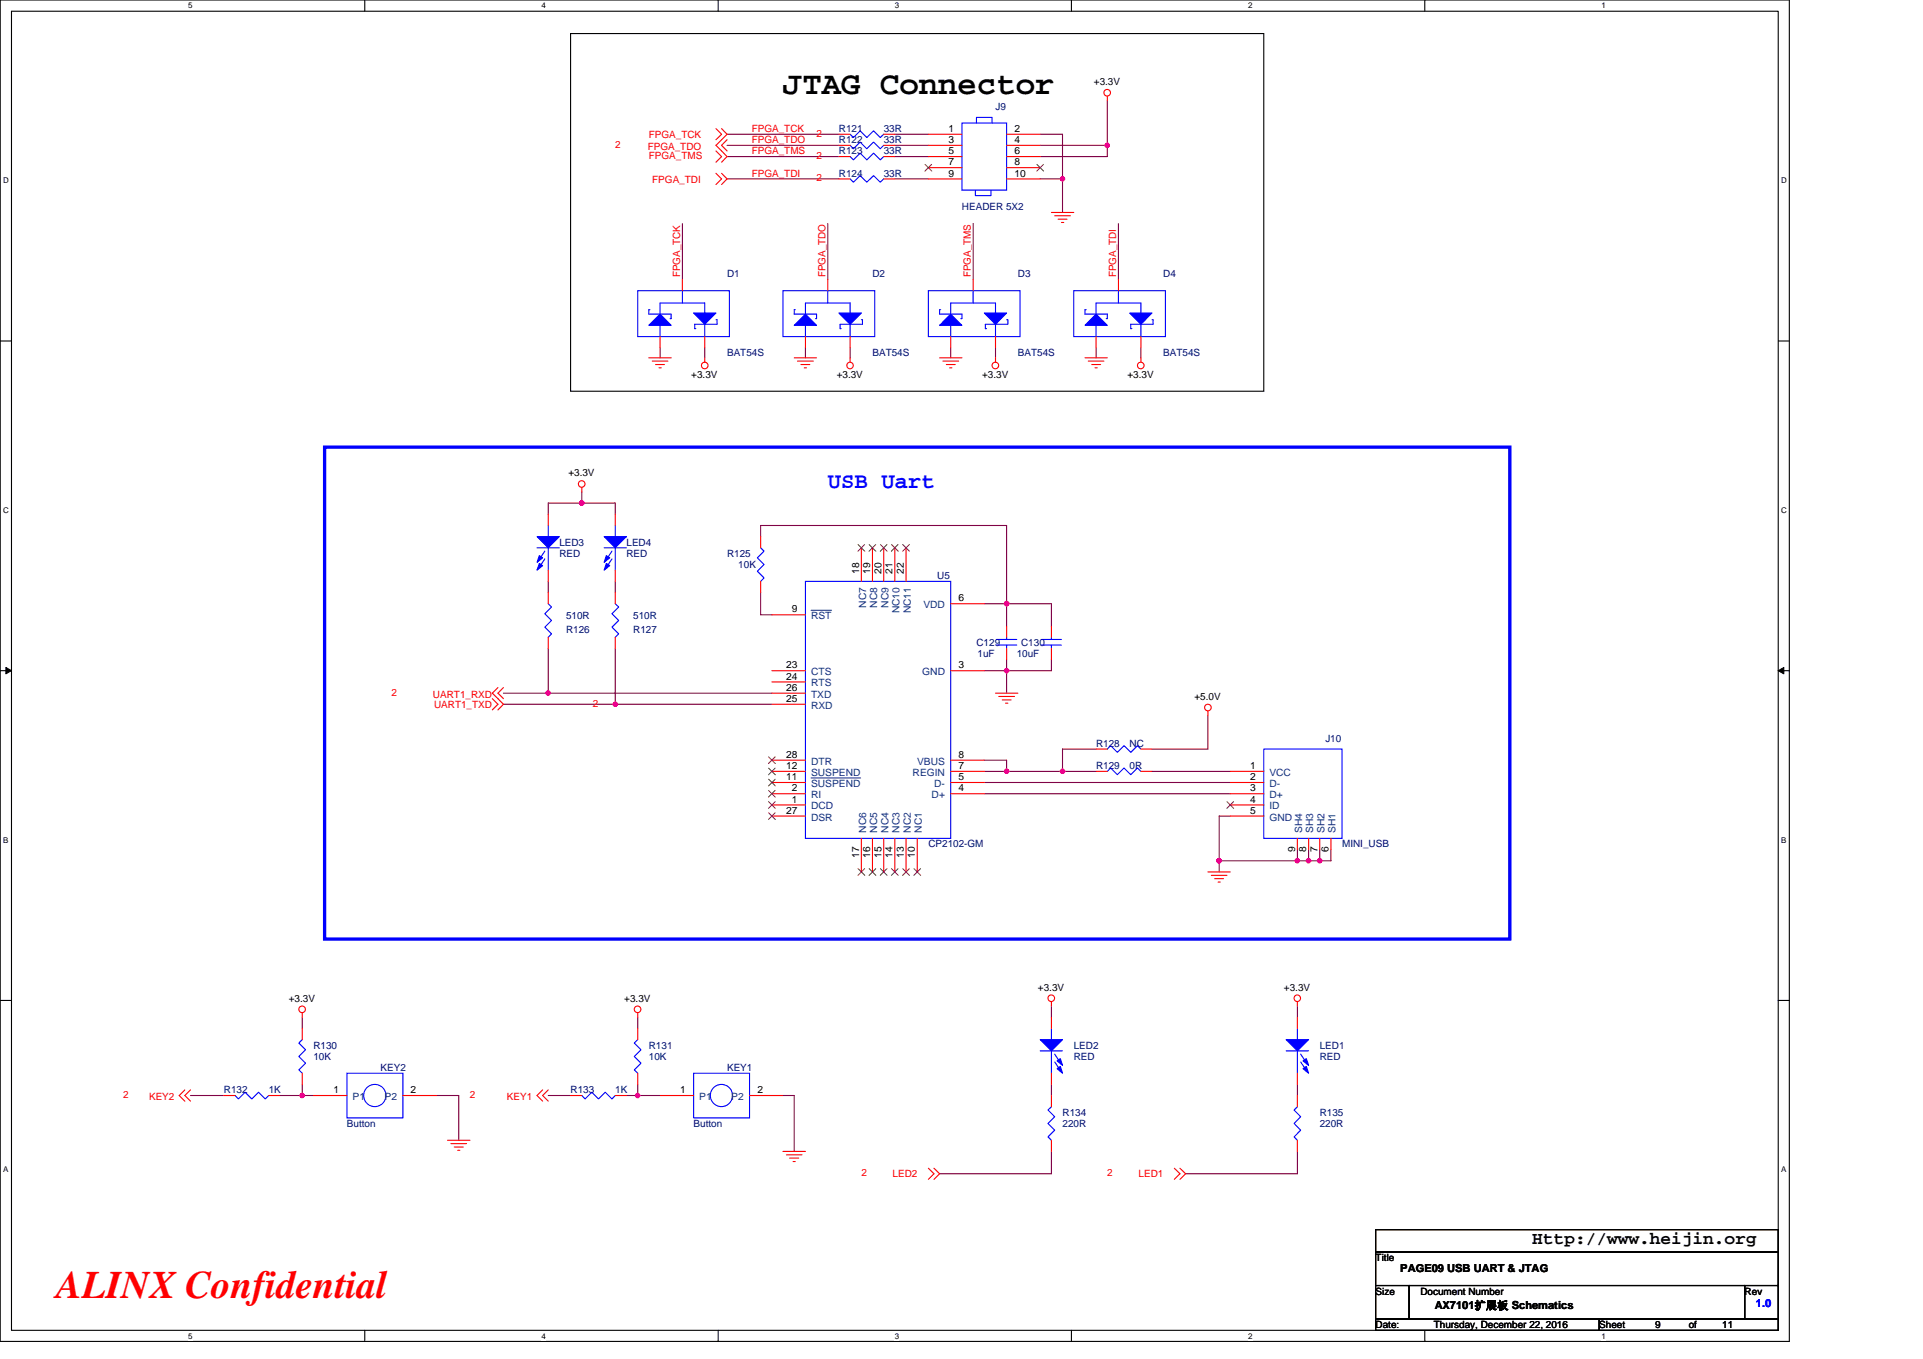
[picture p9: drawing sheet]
<svg xmlns="http://www.w3.org/2000/svg" width="297mm" height="210mm" viewBox="0 0 297 210" stroke-linecap="round" stroke-linejoin="round" font-family="sans-serif">
<path d="M0 0h276.4v207.3h-276.4zM1.8 1.7h272.9v203.8h-272.9z" fill="none" stroke="#000" stroke-width=".17"/>
<g fill="#fff">
<path d="M29.1 .2h.6v1.4h-.6z"/>
<path d="M29.1 205.7h.6v1.4h-.6z"/>
</g>
<path d="M56.3 0v1.7M56.3 205.5v1.8" fill="none" stroke="#000" stroke-width=".17"/>
<g fill="#fff">
<path d="M83.6 .2h.7v1.4h-.7z"/>
<path d="M83.6 205.7h.7v1.4h-.7z"/>
</g>
<path d="M110.9 0v1.7M110.9 205.5v1.8" fill="none" stroke="#000" stroke-width=".17"/>
<g fill="#fff">
<path d="M138.2 .2h.7v1.4h-.7z"/>
<path d="M138.2 205.7h.7v1.4h-.7z"/>
</g>
<path d="M165.5 0v1.7M165.5 205.5v1.8" fill="none" stroke="#000" stroke-width=".17"/>
<g fill="#fff">
<path d="M192.8 .2h.6v1.4h-.6z"/>
<path d="M192.8 205.7h.6v1.4h-.6z"/>
</g>
<path d="M220.1 0v1.7M220.1 205.5v1.8" fill="none" stroke="#000" stroke-width=".17"/>
<g fill="#fff">
<path d="M247.4 .2h.6v1.4h-.6z"/>
<path d="M247.4 205.7h.6v1.4h-.6z"/>
<path d="M.5 27.2h.8v1.4h-.8z"/>
<path d="M275.1 27.2h.9v1.4h-.9z"/>
<path d="M.5 78.1h.8v1.4h-.8z"/>
<path d="M275.1 78.1h.9v1.4h-.9z"/>
</g>
<path d="M0 52.7h1.8M274.7 52.7h1.7" fill="none" stroke="#000" stroke-width=".17"/>
<g fill="#fff">
<path d="M.5 129.1h.8v1.4h-.8z"/>
<path d="M275.1 129.1h.8v1.4h-.8z"/>
</g>
<path d="M0 103.6h1.8M274.7 103.6h1.7" fill="none" stroke="#000" stroke-width=".17"/>
<path d="M.9 103.1l.9 .5-.9 .5zM274.7 103.6l.8-.5v1z" fill="#000" stroke="#000" stroke-width=".15"/>
<g fill="#fff">
<path d="M.5 180h.8v1.4h-.8z"/>
<path d="M275.1 180h.8v1.4h-.8z"/>
</g>
<path d="M88.1 5.2h107.1v55.3h-107.1zM0 154.6h1.8M274.7 154.6h1.7M212.5 190h62.2v3.5h-62.2zM212.5 193.5h62.2v5.1h-62.2zM212.5 198.6h5.2v5.2h-5.2zM217.7 198.6h51.8v5.2h-51.8zM269.5 198.6h5.2v5.2h-5.2zM212.5 203.8h34.5v1.7h-34.5zM247 203.8h27.7v1.7h-27.7z" fill="none" stroke="#000" stroke-width=".17"/>
<path d="M50.1 69.1h183.1v76h-183.1z" fill="none" stroke="#00f" stroke-width=".51"/>
<g fill="none" stroke="#800040" stroke-width=".17">
<path d="M171 15.6v6.9M105.4 34.5v8.7M112.3 20.7h17.3M112.3 22.5h17.3M112.3 24.2h17.3M112.3 27.6h17.3M127.9 34.5v8.7M138.2 20.7h5.2M138.2 22.5h5.2M138.2 24.2h5.2M138.2 27.6h5.2M150.3 34.5v8.7"/>
<path d="M160.7 22.5h10.3M160.7 20.7h3.4v6.9M160.7 27.6h3.4M164.1 27.6v5.2M171 22.5v1.7h-10.3M172.8 34.5v8.7M102 53.7v1.6M108.9 53.7v1.6M124.4 53.7v1.6M131.3 53.7v1.6M146.9 53.7v1.6M153.8 53.7v1.6"/>
<path d="M169.3 53.7v1.6M176.2 53.7v1.6M89.9 77.7h5.1v1.8M89.9 77.7h-5.2v1.8M89.9 76v1.7M84.7 89.8v1.7M95 89.8v1.7M117.5 91.5v3.5h1.7M117.5 82.9v-1.7h38v12.1M152 93.3h3.5M155.5 93.3h6.9v3.4M155.5 93.3v3.4"/>
<path d="M77.8 108.8h17.2M77.8 107.1h6.9M84.7 100.2v6.9M84.7 107.1h34.5M95 100.2v8.6M95 108.8h24.2M152 119.2h3.5M152 117.5h3.5v1.7M152 103.6h3.5M155.5 119.2h8.6M155.5 101.9v1.7M155.5 103.6v3.5"/>
<path d="M162.4 101.9v1.7h-6.9M164.1 119.2h5.2M169.3 115.7h-5.2v3.5M177.9 119.2h12.1M186.6 110.6v5.1h-8.7M152 120.9h38M152 122.6h38M188.3 133h12.1M188.3 133v1.7M190 126.1h-1.7v6.9M200.4 131.3v1.7M200.4 133h1.7"/>
<path d="M202.1 131.3v1.7M202.1 133h1.8M203.9 131.3v1.7M205.6 131.3v1.7h-1.7M46.7 157.2v1.7M98.5 157.2v1.7M162.4 155.4v1.8M200.4 155.4v1.8M29.4 169.3h5.2M43.2 169.3h3.5M46.7 167.6v1.7M46.7 169.3h1.7"/>
<path d="M67.4 169.3h3.5v6.9M84.7 169.3h3.4M96.8 169.3h1.7M98.5 169.3h3.5M98.5 167.6v1.7M120.9 169.3h1.8v8.6M162.4 167.6v1.7M162.4 177.9v3.5h-17.3M200.4 167.6v1.7M200.4 177.9v3.5h-17.3"/>
</g>
<g fill="#f0f" stroke="#f0f" stroke-width=".17">
<circle cx="188.3" cy="133" r=".34"/>
<circle cx="203.9" cy="133" r=".34"/>
<circle cx="202.1" cy="133" r=".34"/>
<circle cx="155.5" cy="119.2" r=".34"/>
<circle cx="84.7" cy="107.1" r=".34"/>
<circle cx="95" cy="108.8" r=".34"/>
<circle cx="164.1" cy="119.2" r=".34"/>
<circle cx="200.4" cy="133" r=".34"/>
<circle cx="155.5" cy="93.3" r=".34"/>
<circle cx="89.8" cy="77.7" r=".34"/>
<circle cx="155.5" cy="103.6" r=".34"/>
<circle cx="164.1" cy="27.6" r=".33"/>
<circle cx="171" cy="22.5" r=".34"/>
<circle cx="98.5" cy="169.3" r=".34"/>
<circle cx="46.7" cy="169.3" r=".34"/>
</g>
<g fill="none" stroke="#f00" stroke-width=".17">
<path d="M110.6 19.9l.9 .8-.9 .9M111.5 19.9l.8 .8-1.7 1.8 1.7 1.7-.8 .9M171 14.9v.7M110.6 23.3l.9 .9-.9 .9M110.6 26.8l.9 .8-.9 .9M111.5 26.8l.8 .8-.8 .9M112.3 21.6l-.8 .9 .8 .8M129.6 22.5h1.7M129.6 24.2h1.7M129.6 20.7h1.7M129.6 27.6h1.7M136.5 22.5h1.7"/>
<path d="M136.5 24.2h1.7M136.5 20.7h1.7M136.5 27.6h1.7M143.4 20.7h5.2M143.4 22.5h5.2M143.4 24.2h5.2M143.4 25.9h5.2M143.4 27.6h5.2M155.5 20.7h5.2M155.5 22.5h5.2M155.5 24.2h5.2M155.5 25.9h5.2"/>
<path d="M155.5 27.6h5.2M162.4 32.8h3.5M162.9 33.3h2.5M163.4 33.9h1.4M164 34.4h.3M100.2 55.3h3.5M100.8 55.8h2.4M101.3 56.3h1.3M101.8 56.8h.3M102 52v1.7M105.4 43.2v1.7M108.9 55.3v.7"/>
<path d="M108.9 52v1.7M122.7 55.3h3.4M123.2 55.8h2.4M123.7 56.3h1.4M124.2 56.8h.4M124.4 52v1.7M127.9 43.2v1.7M131.3 55.3v.7M131.3 52v1.7M145.1 55.3h3.5M145.6 55.8h2.5M146.2 56.3h1.3"/>
<path d="M146.7 56.8h.3M146.9 52v1.7M150.3 43.2v1.7M153.8 55.3v.7M153.8 52v1.7M167.6 55.3h3.4M168.1 55.8h2.4M168.6 56.3h1.4M169.1 56.8h.4M169.3 52v1.7M172.8 43.2v1.7M176.2 55.3v.7"/>
<path d="M176.2 52v1.7M84.7 79.5v1.7M89.9 75.3v.7M95 79.5v1.7M84.7 98.5v1.7M84.7 91.5v1.8M84.7 88.1v1.7M95 98.5v1.7M95 91.5v1.8M95 88.1v1.7M117.5 89.8v1.7M117.5 82.9v1.7"/>
<path d="M119.2 95h5.2M133.1 84.6v5.2M134.8 84.6v5.2M136.5 84.6v5.2M138.2 84.6v5.2M140 84.6v5.2M146.9 93.3h5.1M155.5 96.7v1.8M162.4 96.7v1.8M76 107.9l.9 .9-.9 .9M76.9 106.2l-.9 .9 1.8 1.7-.9 .9M77.8 106.2l-.9 .9 .9 .9"/>
<path d="M119.2 119.2h5.2M119.2 103.6h5.2M119.2 105.4h5.2M119.2 108.8h5.2M119.2 107.1h5.2M119.2 117.5h5.2M146.9 103.6h5.1M146.9 119.2h5.1M146.9 117.5h5.1M153.8 107.1h3.4M154.3 107.6h2.4M154.8 108.1h1.4"/>
<path d="M155.3 108.6h.4M155.5 100.2v1.7M162.4 100.2v1.7M169.3 119.2h1.7M169.3 115.7h1.7M176.2 119.2h1.7M176.2 115.7h1.7M186.6 109.9v.7M190 119.2h5.2M119.2 124.4h5.2M119.2 122.6h5.2M119.2 120.9h5.2"/>
<path d="M119.2 126.1h5.2M133.1 129.5v5.2M134.8 129.5v5.2M136.5 129.5v5.2M138.2 129.5v5.2M140 129.5v5.2M141.7 129.5v5.2M146.9 122.6h5.1M146.9 120.9h5.1M186.6 134.7h3.4M187.1 135.3h2.4M187.6 135.8h1.4"/>
<path d="M188.1 136.3h.4M190 120.9h5.2M190 122.6h5.2M190 124.4h5.2M190 126.1h5.2M200.4 129.5v1.8M202.1 129.5v1.8M203.9 129.5v1.8M205.6 129.5v1.8M46.7 156.5v.7M46.7 158.9v1.7M98.5 156.5v.7"/>
<path d="M98.5 158.9v1.7M162.4 154.8v.6M162.4 157.2v1.7M200.4 154.8v.6M200.4 157.2v1.7M28.6 168.4l-.9 .9 .9 .8M29.4 168.4l-.8 .9 .8 .8M34.6 169.3h1.7M41.5 169.3h1.7M46.7 165.8v1.8M48.4 169.3h5.2M62.2 169.3h5.2"/>
<path d="M69.1 176.2h3.5M69.7 176.7h2.4M70.2 177.2h1.4M70.7 177.7h.3M83.8 168.4l-.9 .9 .9 .8M84.7 168.4l-.9 .9 .9 .8M88.1 169.3h1.8M95 169.3h1.8M98.5 165.8v1.8M102 169.3h5.1M115.8 169.3h5.1M120.9 177.9h3.5"/>
<path d="M121.5 178.4h2.4M122 178.9h1.4M122.5 179.5h.3M162.4 176.2v1.7M162.4 169.3v1.7M162.4 165.8v1.8M200.4 176.2v1.7M200.4 169.3v1.7M200.4 165.8v1.8M143.4 180.5l.9 .9-.9 .8M144.3 180.5l.8 .9-.8 .8M181.4 180.5l.9 .9-.9 .8"/>
<path d="M182.3 180.5l.8 .9-.8 .8"/>
<circle cx="171" cy="14.3" r=".51"/>
<circle cx="108.9" cy="56.5" r=".51"/>
<circle cx="131.3" cy="56.5" r=".51"/>
<circle cx="153.7" cy="56.5" r=".51"/>
<circle cx="176.2" cy="56.5" r=".51"/>
<circle cx="89.8" cy="74.8" r=".51"/>
<circle cx="186.6" cy="109.3" r=".51"/>
<circle cx="46.7" cy="156" r=".51"/>
<circle cx="98.5" cy="156" r=".51"/>
<circle cx="162.4" cy="154.2" r=".51"/>
<circle cx="200.4" cy="154.2" r=".51"/>
</g>
<g fill="none" stroke="#00f" stroke-width=".17">
<path d="M148.6 19h6.9v10.4h-6.9zM150.8 19v-.9h2.4v.9M131.3 22.5l.5 .5 1.1-1.1 1 1.1 1-1.1 1.1 1.1 .5-.5M131.3 24.2l.5 .5 1.1-1 1 1 1-1 1.1 1 .5-.5M131.3 20.7l.5 .6 1.1-1.1 1 1.1 1-1.1 1.1 1.1 .5-.6M131.3 27.6l.5 .6 1.1-1.1 1 1.1 1-1.1 1.1 1.1 .5-.6M150.7 29.4v.8h2.4v-.8M98.5 44.9h14.2v7.1h-14.2zM100.4 47.9h-.2v.6h3.5v.7h-.2M102 50.3v1.7M105.4 44.9v1.9M108.9 48.4v-1.6h-6.9v1.7"/>
<path d="M108.9 50.1v1.9M110.6 49.4h.2v.7h-3.5v.7h.2M120.9 44.9h14.2v7.1h-14.2zM122.8 47.9h-.1v.6h3.4v.7h-.1M124.4 50.3v1.7M127.9 44.9v1.9M131.3 48.4v-1.6h-6.9v1.7M131.3 50.1v1.9M133.1 49.4h.1v.7h-3.4v.7h.1M143.4 44.9h14.2v7.1h-14.2zM145.3 47.9h-.2v.6h3.5v.7h-.2M146.9 50.3v1.7"/>
<path d="M150.3 44.9v1.9M153.8 48.4v-1.6h-6.9v1.7M153.8 50.1v1.9M155.5 49.4h.2v.7h-3.5v.7h.2M165.9 44.9h14.1v7.1h-14.1zM167.8 47.9h-.2v.6h3.4v.7h-.1M169.3 50.3v1.7M172.8 44.9v1.9M176.2 48.4v-1.6h-6.9v1.7M176.2 50.1v1.9M177.9 49.4h.2v.7h-3.4v.7h.1M82.9 84.6h3.5"/>
<path d="M84.2 85.2l-1.1 1.5M84.2 86.4l-1.1 1.5M84.7 93.3l.5 .5-1 1 1 1.1-1 1 1 1-.5 .6M84.7 81.2v1.7M84.7 84.6v3.5M93.3 84.6h3.5M94.5 85.2l-1 1.5M94.5 86.4l-1 1.5M95 93.3l.6 .5-1.1 1 1.1 1.1-1.1 1 1.1 1-.6 .6M95 81.2v1.7M95 84.6v3.5M117.5 84.6l.5 .6-1 1 1 1-1 1.1 1 1-.5 .5"/>
<path d="M124.4 89.8h22.5v39.7h-22.5zM153.9 99.7h3.2M153.9 98.8h3.2M155.5 98.5v.3M155.5 99.7v.5M160.8 99.7h3.2M160.8 98.8h3.2M162.4 98.5v.3M162.4 99.7v.5M171 119.2l.6-.5 1 1 1-1 1.1 1 1-1 .5 .5M171 115.7l.6-.5 1 1 1-1 1.1 1 1-1 .5 .5M195.2 115.7h12.1v13.8h-12.1z"/>
<path d="M162.4 158.9v1.7M200.4 158.9v1.7M36.3 169.3l.5 .5 1.1-1 1 1 1-1 1.1 1 .5-.5M46.7 160.6l-.5 .6 1 1-1 1 1 1.1-1 1 .5 .5M53.6 165.8h8.6v6.9h-8.6zM89.9 169.3l.5 .5 1-1 1.1 1 1-1 1 1 .5-.5M98.5 160.6l-.5 .6 1 1-1 1 1 1.1-1 1 .5 .5M107.1 165.8h8.7v6.9h-8.7zM160.7 162.4h3.4M162.4 171l-.5 .5 1 1.1-1 1 1 1-1 1.1 .5 .5M162.4 162.4v3.4M162.9 162.9l1.1 1.5"/>
<path d="M162.9 164.1l1.1 1.6M198.7 162.4h3.4M200.4 171l-.5 .5 1 1.1-1 1 1 1-1 1.1 .5 .5M200.4 162.4v3.4M200.9 162.9l1 1.5M200.9 164.1l1 1.6"/>
<circle cx="57.9" cy="169.3" r="1.72"/>
<circle cx="111.4" cy="169.3" r="1.71"/>
</g>
<g fill="#00f" stroke="#00f" stroke-width=".17">
<path d="M124.4 48.5l1.7 1.8h-3.4z" fill-rule="evenodd"/>
<path d="M129.6 48.4h3.5l-1.8 1.7z" fill-rule="evenodd"/>
<path d="M146.9 48.5l1.7 1.8h-3.5z" fill-rule="evenodd"/>
<path d="M152 48.4h3.5l-1.7 1.7z" fill-rule="evenodd"/>
<path d="M169.3 48.5l1.7 1.8h-3.4z" fill-rule="evenodd"/>
<path d="M174.5 48.4h3.4l-1.7 1.7z" fill-rule="evenodd"/>
<path d="M82.9 82.9h3.5l-1.7 1.7z" fill-rule="evenodd"/>
<path d="M83.3 85.9l.5 .3-.9 .7z" fill-rule="evenodd"/>
<path d="M83.3 87.1l.5 .3-.9 .7z" fill-rule="evenodd"/>
<path d="M198.7 160.6h3.4l-1.7 1.8z" fill-rule="evenodd"/>
<path d="M201.3 163.9l.5-.3 .3 1z" fill-rule="evenodd"/>
<path d="M201.3 165.1l.5-.3 .3 1z" fill-rule="evenodd"/>
<path d="M102 48.5l1.7 1.8h-3.5z" fill-rule="evenodd"/>
<path d="M107.1 48.4h3.5l-1.7 1.7z" fill-rule="evenodd"/>
<path d="M93.3 82.9h3.5l-1.8 1.7z" fill-rule="evenodd"/>
<path d="M93.7 85.9l.5 .3-.9 .7z" fill-rule="evenodd"/>
<path d="M93.7 87.1l.5 .3-.9 .7z" fill-rule="evenodd"/>
<path d="M160.7 160.6h3.4l-1.7 1.8z" fill-rule="evenodd"/>
<path d="M163.3 163.9l.5-.3 .3 1z" fill-rule="evenodd"/>
<path d="M163.3 165.1l.5-.3 .3 1z" fill-rule="evenodd"/>
</g>
<g fill="none" stroke="#804000" stroke-width=".15">
<path d="M142.9 25.4l1 1M143.9 25.4l-1 1M160.2 25.4l1 1M161.2 25.4l-1.1 1M132.5 84.1l1.1 1.1M133.6 84.1l-1.1 1.1M134.3 84.1l1 1.1M135.3 84.1l-1.1 1.1M136 84.1l1 1.1M137 84.1l-1 1.1M137.7 84.1l1 1.1M138.7 84.1l-1 1.1"/>
<path d="M139.4 84.1l1.1 1.1M140.5 84.1l-1.1 1.1M118.7 118.7l1.1 1M118.7 116.9l1.1 1.1M119.7 118.7l-1 1M119.7 116.9l-1 1.1M118.7 123.9l1.1 1M118.7 122.1l1.1 1.1M118.7 120.4l1.1 1M118.7 125.6l1.1 1M119.7 123.9l-1 1M119.7 122.1l-1 1.1"/>
<path d="M119.7 120.4l-1 1M119.7 125.6l-1 1M132.5 134.2l1.1 1.1M133.6 134.2l-1.1 1.1M134.3 134.2l1 1.1M135.3 134.2l-1.1 1.1M136 134.2l1 1.1M137 134.2l-1 1.1M137.7 134.2l1 1.1M138.7 134.2l-1 1.1M139.4 134.2l1.1 1.1M140.5 134.2l-1.1 1.1"/>
<path d="M141.2 134.2l1 1.1M142.2 134.2l-1 1.1M189.5 123.9l1.1 1M190.5 123.9l-1 1"/>
</g>
<path d="M125.3 94.3h3.2M125.3 120.2h7.6" fill="none" stroke="#004080" stroke-width=".15"/>
<text font-size="6" fill="#f00" x="8.7" y="200.6">ALINX Confidential</text>
<text font-size="5" x="120.9" y="14.6">JTAG Connector</text>
<text font-size="3.5" fill="#00f" x="127.9" y="75.5">USB Uart</text>
<text font-size="2.8" x="236.7" y="192.3">Http://www.heijin.org</text>
<g font-size="1.7">
<text x="216.3" y="196.6">PAGE09 USB UART &amp; JTAG</text>
<text x="221.7" y="202.3">AX7101扩展板 Schematics</text>
</g>
<text font-size="1.7" fill="#00f" x="271.2" y="202">1.0</text>
<g font-size="1.5" fill="#000080">
<text x="153.8" y="17">J9</text>
<text x="129.6" y="22.1">R122</text>
<text x="129.6" y="23.9">R123</text>
<text x="129.6" y="20.4">R121</text>
<text x="136.5" y="22.1">33R</text>
<text x="136.5" y="23.9">33R</text>
<text x="136.5" y="20.4">33R</text>
<text x="129.6" y="27.3">R124</text>
<text x="136.5" y="27.3">33R</text>
<text x="148.6" y="32.5">HEADER 5X2</text>
<text x="112.3" y="42.9">D1</text>
<text x="134.8" y="42.9">D2</text>
<text x="157.2" y="42.9">D3</text>
<text x="179.7" y="42.9">D4</text>
<text x="112.3" y="54.9">BAT54S</text>
<text x="134.8" y="54.9">BAT54S</text>
<text x="157.2" y="54.9">BAT54S</text>
<text x="179.7" y="54.9">BAT54S</text>
<text x="86.4" y="84.3">LED3</text>
<text x="86.4" y="86">RED</text>
<text x="96.8" y="84.3">LED4</text>
<text x="96.8" y="86">RED</text>
<text x="112.3" y="86">R125</text>
<text x="114" y="87.8">10K</text>
<text x="144.8" y="89.5">U5</text>
<text x="87.4" y="95.7">510R</text>
<text x="97.8" y="95.7">510R</text>
<text x="87.4" y="97.8">R126</text>
<text x="97.8" y="97.8">R127</text>
<text x="150.8" y="99.9">C129</text>
<text x="151" y="101.6">1uF</text>
<text x="157.1" y="101.6">10uF</text>
<text x="157.7" y="99.9">C130</text>
<text x="169.3" y="118.9">R129</text>
<text x="169.3" y="115.4">R128</text>
<text x="174.5" y="118.9">0R</text>
<text x="174.5" y="115.4">NC</text>
<text x="204.7" y="114.7">J10</text>
<text x="143.4" y="130.9">CP2102-GM</text>
<text x="207.3" y="130.9">MINI_USB</text>
<text x="48.4" y="162">R130</text>
<text x="48.4" y="163.8">10K</text>
<text x="58.8" y="165.5">KEY2</text>
<text x="100.2" y="162">R131</text>
<text x="100.2" y="163.8">10K</text>
<text x="112.3" y="165.5">KEY1</text>
<text x="165.9" y="162">LED2</text>
<text x="165.9" y="163.8">RED</text>
<text x="203.9" y="162">LED1</text>
<text x="203.9" y="163.8">RED</text>
<text x="34.6" y="169">R132</text>
<text x="41.5" y="169">1K</text>
<text x="88.1" y="169">R133</text>
<text x="95" y="169">1K</text>
<text x="164.1" y="172.4">R134</text>
<text x="203.9" y="172.4">R135</text>
<text x="53.6" y="174.1">Button</text>
<text x="107.1" y="174.1">Button</text>
<text x="164.1" y="174.1">220R</text>
<text x="203.9" y="174.1">220R</text>
</g>
<g font-size="1.5">
<text x="169" y="13.1">+3.3V</text>
<text x="146.5" y="20.4">1</text>
<text x="146.5" y="22.1">3</text>
<text x="146.5" y="23.8">5</text>
<text x="156.7" y="20.4">2</text>
<text x="156.7" y="22.1">4</text>
<text x="156.7" y="23.8">6</text>
<text x="146.5" y="25.5">7</text>
<text x="146.5" y="27.3">9</text>
<text x="156.7" y="25.5">8</text>
<text x="156.7" y="27.3">10</text>
<text x="106.8" y="58.4">+3.3V</text>
<text x="129.2" y="58.4">+3.3V</text>
<text x="151.7" y="58.4">+3.3V</text>
<text x="174.2" y="58.4">+3.3V</text>
<text x="87.8" y="73.6">+3.3V</text>
<text x="132.7" y="88.6" transform="rotate(-90 132.7 88.6)">18</text>
<text x="134.4" y="88.6" transform="rotate(-90 134.4 88.6)">19</text>
<text x="136.1" y="88.6" transform="rotate(-90 136.1 88.6)">20</text>
<text x="137.9" y="88.6" transform="rotate(-90 137.9 88.6)">21</text>
<text x="139.6" y="88.6" transform="rotate(-90 139.6 88.6)">22</text>
<text x="122.3" y="94.6">9</text>
<text x="148.1" y="92.9">6</text>
<text x="121.4" y="103.3">23</text>
<text x="121.4" y="105">24</text>
<text x="121.4" y="106.7">26</text>
<text x="148.1" y="103.3">3</text>
<text x="121.4" y="108.5">25</text>
<text x="184.5" y="108.1">+5.0V</text>
<text x="121.4" y="118.8">12</text>
<text x="121.4" y="117.1">28</text>
<text x="148.1" y="118.8">7</text>
<text x="148.1" y="117.1">8</text>
<text x="193.1" y="118.8">1</text>
<text x="121.4" y="120.5">11</text>
<text x="121.4" y="125.7">27</text>
<text x="122.3" y="124">1</text>
<text x="122.3" y="122.3">2</text>
<text x="148.1" y="120.5">5</text>
<text x="148.1" y="122.3">4</text>
<text x="193.1" y="120.5">2</text>
<text x="193.1" y="122.3">3</text>
<text x="193.1" y="124">4</text>
<text x="193.1" y="125.7">5</text>
<text x="200" y="131.6" transform="rotate(-90 200 131.6)">9</text>
<text x="201.8" y="131.6" transform="rotate(-90 201.8 131.6)">8</text>
<text x="203.5" y="131.6" transform="rotate(-90 203.5 131.6)">7</text>
<text x="205.2" y="131.6" transform="rotate(-90 205.2 131.6)">6</text>
<text x="132.7" y="132.5" transform="rotate(-90 132.7 132.5)">17</text>
<text x="134.4" y="132.5" transform="rotate(-90 134.4 132.5)">16</text>
<text x="136.1" y="132.5" transform="rotate(-90 136.1 132.5)">15</text>
<text x="137.9" y="132.5" transform="rotate(-90 137.9 132.5)">14</text>
<text x="139.6" y="132.5" transform="rotate(-90 139.6 132.5)">13</text>
<text x="141.3" y="132.5" transform="rotate(-90 141.3 132.5)">10</text>
<text x="44.6" y="154.8">+3.3V</text>
<text x="96.4" y="154.8">+3.3V</text>
<text x="160.3" y="153.1">+3.3V</text>
<text x="198.3" y="153.1">+3.3V</text>
<text x="51.5" y="168.9">1</text>
<text x="63.4" y="168.9">2</text>
<text x="105" y="168.9">1</text>
<text x="117" y="168.9">2</text>
<text x="212.5" y="194.9">Title</text>
<text x="212.5" y="200">Size</text>
<text x="219.4" y="200">Document Number</text>
<text x="269.5" y="200">Rev</text>
<text x="212.5" y="205.2">Date:</text>
<text x="221.5" y="205.2">Thursday, December 22, 2016</text>
<text x="247" y="205.2">Sheet</text>
<text x="255.7" y="205.2">9</text>
<text x="260.9" y="205.2">of</text>
<text x="266" y="205.2">11</text>
</g>
<g font-size="1.5" fill="#f00">
<text x="95" y="22.8">2</text>
<text x="100.1" y="23.2">FPGA_TDO</text>
<text x="100.2" y="21.3">FPGA_TCK</text>
<text x="116.1" y="20.4">FPGA_TCK</text>
<text x="116.1" y="22.1">FPGA_TDO</text>
<text x="116.1" y="23.9">FPGA_TMS</text>
<text x="126.1" y="21.1">2</text>
<text x="100.2" y="24.6">FPGA_TMS</text>
<text x="100.7" y="28.3">FPGA_TDI</text>
<text x="116.1" y="27.3">FPGA_TDI</text>
<text x="126.1" y="28">2</text>
<text x="126.1" y="24.6">2</text>
<text x="105.1" y="42.8" transform="rotate(-90 105.1 42.8)">FPGA_TCK</text>
<text x="127.5" y="42.8" transform="rotate(-90 127.5 42.8)">FPGA_TDO</text>
<text x="150" y="42.8" transform="rotate(-90 150 42.8)">FPGA_TMS</text>
<text x="172.4" y="42.8" transform="rotate(-90 172.4 42.8)">FPGA_TDI</text>
<text x="60.5" y="107.5">2</text>
<text x="66.9" y="107.8">UART1_RXD</text>
<text x="67.1" y="109.3">UART1_TXD</text>
<text x="91.6" y="109.2">2</text>
<text x="19" y="169.6">2</text>
<text x="23" y="170">KEY2</text>
<text x="72.6" y="169.6">2</text>
<text x="78.3" y="170">KEY1</text>
<text x="133.1" y="181.7">2</text>
<text x="137.9" y="181.9">LED2</text>
<text x="171" y="181.7">2</text>
<text x="175.9" y="181.9">LED1</text>
</g>
<g font-size="1.5" fill="#004080">
<text x="125.3" y="95.7">RST</text>
<text x="133.8" y="93.9" transform="rotate(-90 133.8 93.9)">NC7</text>
<text x="135.5" y="93.9" transform="rotate(-90 135.5 93.9)">NC8</text>
<text x="137.2" y="93.9" transform="rotate(-90 137.2 93.9)">NC9</text>
<text x="138.9" y="94.8" transform="rotate(-90 138.9 94.8)">NC10</text>
<text x="140.7" y="94.8" transform="rotate(-90 140.7 94.8)">NC11</text>
<text x="142.6" y="94">VDD</text>
<text x="125.3" y="104.3">CTS</text>
<text x="125.3" y="106.1">RTS</text>
<text x="125.3" y="107.8">TXD</text>
<text x="142.5" y="104.3">GND</text>
<text x="125.3" y="109.5">RXD</text>
<text x="125.3" y="119.9">SUSPEND</text>
<text x="125.3" y="118.2">DTR</text>
<text x="141" y="119.9">REGIN</text>
<text x="141.7" y="118.2">VBUS</text>
<text x="196.1" y="119.9">VCC</text>
<text x="125.3" y="125.1">DCD</text>
<text x="125.3" y="123.3">RI</text>
<text x="125.3" y="121.6">SUSPEND</text>
<text x="143.9" y="123.3">D+</text>
<text x="144.3" y="121.6">D-</text>
<text x="196.1" y="121.6">D-</text>
<text x="196.1" y="123.3">D+</text>
<text x="196.1" y="125.1">ID</text>
<text x="125.3" y="126.8">DSR</text>
<text x="133.8" y="128.7" transform="rotate(-90 133.8 128.7)">NC6</text>
<text x="135.5" y="128.7" transform="rotate(-90 135.5 128.7)">NC5</text>
<text x="137.2" y="128.7" transform="rotate(-90 137.2 128.7)">NC4</text>
<text x="138.9" y="128.7" transform="rotate(-90 138.9 128.7)">NC3</text>
<text x="140.7" y="128.7" transform="rotate(-90 140.7 128.7)">NC2</text>
<text x="142.4" y="128.7" transform="rotate(-90 142.4 128.7)">NC1</text>
<text x="196.1" y="126.8">GND</text>
<text x="201.1" y="128.7" transform="rotate(-90 201.1 128.7)">SH4</text>
<text x="202.9" y="128.7" transform="rotate(-90 202.9 128.7)">SH3</text>
<text x="204.6" y="128.7" transform="rotate(-90 204.6 128.7)">SH2</text>
<text x="206.3" y="128.7" transform="rotate(-90 206.3 128.7)">SH1</text>
<text x="54.5" y="170">P1</text>
<text x="59.4" y="170">P2</text>
<text x="108" y="170">P1</text>
<text x="113" y="170">P2</text>
</g>
<g font-size="1.2">
<text x="29.1" y="1.3">5</text>
<text x="83.6" y="1.3">4</text>
<text x="138.2" y="1.3">3</text>
<text x="192.8" y="1.3">2</text>
<text x="247.4" y="1.3">1</text>
<text x=".5" y="28.3">D</text>
<text x="275.1" y="28.3">D</text>
<text x=".5" y="79.2">C</text>
<text x="275.1" y="79.2">C</text>
<text x=".5" y="130.2">B</text>
<text x="275.1" y="130.2">B</text>
<text x=".5" y="181.1">A</text>
<text x="275.1" y="181.1">A</text>
<text x="29.1" y="206.8">5</text>
<text x="83.6" y="206.8">4</text>
<text x="138.2" y="206.8">3</text>
<text x="192.8" y="206.8">2</text>
<text x="247.4" y="206.8">1</text>
</g>
</svg>
